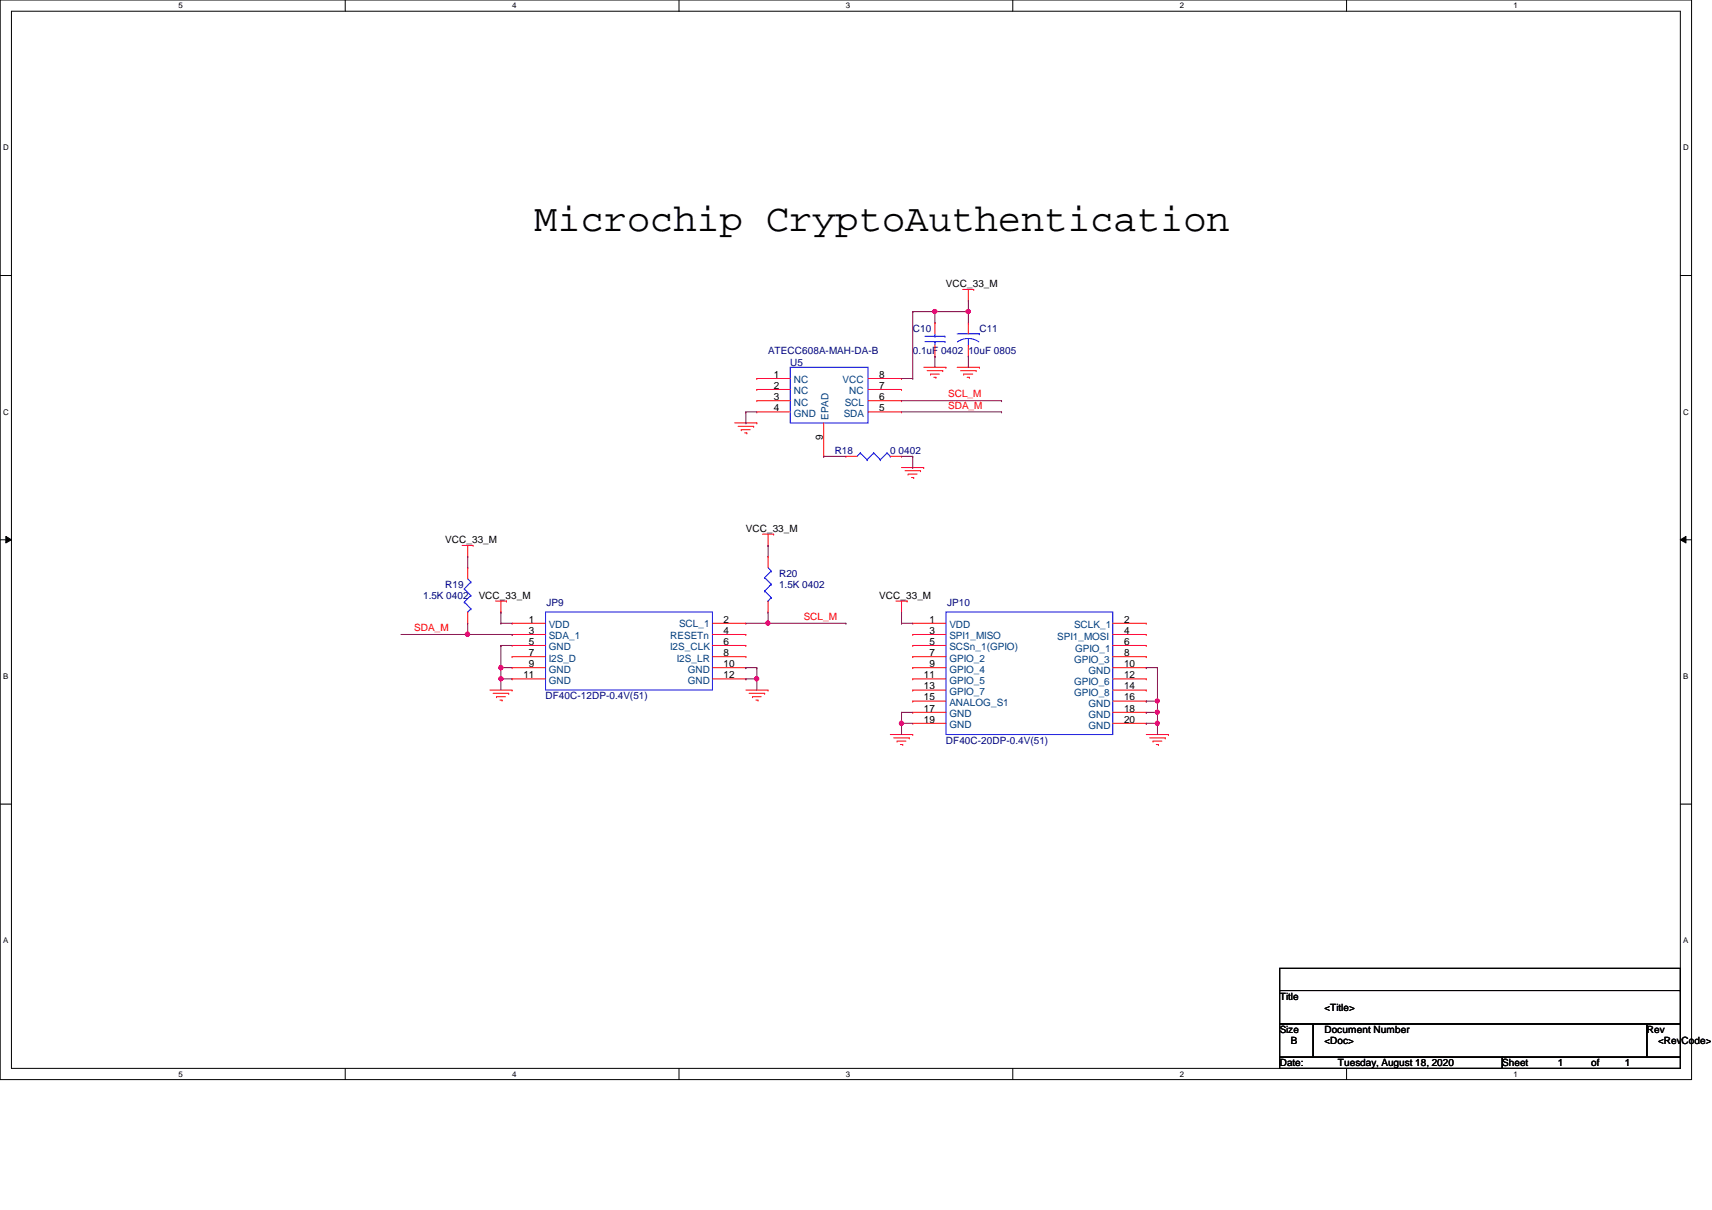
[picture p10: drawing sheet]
<svg xmlns="http://www.w3.org/2000/svg" width="297mm" height="210mm" viewBox="0 0 297 210" stroke-linecap="round" stroke-linejoin="round" font-family="sans-serif">
<path d="M0 0h293.5v187.3h-293.5zM2 1.9h289.5v183.4h-289.5z" fill="none" stroke="#000" stroke-width=".17"/>
<g fill="#fff">
<path d="M30.9 .2h.8v1.5h-.8z"/>
<path d="M30.9 185.5h.8v1.6h-.8z"/>
</g>
<path d="M59.9 0v1.9M59.9 185.3v2" fill="none" stroke="#000" stroke-width=".17"/>
<g fill="#fff">
<path d="M88.9 .2h.7v1.5h-.7z"/>
<path d="M88.9 185.5h.7v1.6h-.7z"/>
</g>
<path d="M117.8 0v1.9M117.8 185.3v2" fill="none" stroke="#000" stroke-width=".17"/>
<g fill="#fff">
<path d="M146.8 .2h.7v1.5h-.7z"/>
<path d="M146.8 185.5h.7v1.6h-.7z"/>
</g>
<path d="M175.7 0v1.9M175.7 185.3v2" fill="none" stroke="#000" stroke-width=".17"/>
<g fill="#fff">
<path d="M204.7 .2h.7v1.5h-.7z"/>
<path d="M204.7 185.5h.7v1.6h-.7z"/>
</g>
<path d="M233.6 0v1.9M233.6 185.3v2" fill="none" stroke="#000" stroke-width=".17"/>
<g fill="#fff">
<path d="M262.6 .2h.8v1.5h-.8z"/>
<path d="M262.6 185.5h.8v1.6h-.8z"/>
<path d="M.5 24.8h1v1.6h-1z"/>
<path d="M292.1 24.8h.9v1.6h-.9z"/>
<path d="M.5 70.7h1v1.5h-1z"/>
<path d="M292.1 70.7h.9v1.5h-.9z"/>
</g>
<path d="M0 47.8h2M291.5 47.8h2" fill="none" stroke="#000" stroke-width=".17"/>
<g fill="#fff">
<path d="M.5 116.5h.9v1.6h-.9z"/>
<path d="M292.1 116.5h.8v1.6h-.8z"/>
</g>
<path d="M0 93.6h2M1 93l1 .6-1 .6zM291.5 93.6l1-.6v1.2zM291.5 93.6h2" fill="none" stroke="#000" stroke-width=".17"/>
<path d="M1 93l1 .6-1 .6zM291.5 93.6l1-.6v1.2z" fill="#000"/>
<g fill="#fff">
<path d="M.5 162.4h.9v1.5h-.9z"/>
<path d="M292.1 162.4h.8v1.5h-.8z"/>
</g>
<path d="M0 139.5h2M291.5 139.5h2M222 168h69.5v3.8h-69.5zM222 171.8h69.5v5.8h-69.5zM222 177.6h5.8v5.8h-5.8zM227.8 177.6h57.9v5.8h-57.9zM285.7 177.6h5.8v5.8h-5.8zM222 183.4h38.6v1.9h-38.6zM260.6 183.4h30.9v1.9h-30.9z" fill="none" stroke="#000" stroke-width=".17"/>
<g fill="none" stroke="#f00" stroke-width=".17">
<path d="M162.2 56h.1M162.2 56v1.9M162.2 59.9v1.9M167 50.2h1.9M168 52.2h.1M168 56h.1M168 50.2v2M168 56v1.9M168 59.9v1.9M168.9 50.2h.1M127.5 73.4h3.8M128.1 74h2.7"/>
<path d="M128.6 74.5h.1M128.6 74.5h1.6M129.2 75.1h.4M129.6 75.1h.1M130.8 74h.1M131.3 73.4h.1M131.3 65.7h.1M131.3 67.6h.1M131.3 69.5h.1M131.3 71.5h.1M131.3 65.7h5.8M131.3 67.6h5.8"/>
<path d="M131.3 69.5h5.8M131.3 71.5h5.8M142.9 79.2h.1M142.9 73.4v5.8M146.8 79.2h.1M146.8 79.2h1.9M150.6 65.7h5.8M150.6 67.6h5.8M150.6 69.5h5.8M150.6 71.5h5.8M154.5 79.2h1.9M156.4 79.2h.1"/>
<path d="M156.4 71.5h.1M156.4 69.5h.1M156.4 67.6h.1M156.4 65.7h.1M160.3 63.7h3.8M160.9 64.3h2.7M161.5 64.9h.1M161.5 64.9h1.5M162 65.4h.4M162.2 61.8h.1M162.4 65.4h.1M163.6 64.3h.1"/>
<path d="M164.1 63.7h.1M166.1 63.7h3.8M166.7 64.3h2.7M167.2 64.9h.1M167.2 64.9h1.6M167.8 65.4h.4M168 61.8h.1M168.2 65.4h.1M169.4 64.3h.1M169.9 63.7h.1M80.2 94.6h1.9M81.1 96.5h.1"/>
<path d="M81.1 98.5h.1M81.1 94.6v1.9M81.1 98.5v1.9M82.1 94.6h.1M132.3 92.7h1.9M133.3 94.6h.1M133.3 96.5h.1M133.3 92.7v1.9M133.3 96.5v2M134.2 92.7h.1M156.4 81.1h3.9M157 81.7h2.7"/>
<path d="M157.6 82.3h.1M157.6 82.3h1.5M158.2 82.8h.3M158.5 82.8h.1M159.7 81.7h.1M160.3 81.1h.1M81.1 108.1h.1M81.1 106.2v1.9M85 119.7h3.9M86 104.3h1.9M86.9 106.2h.1M86.9 104.3v1.9"/>
<path d="M87.9 104.3h.1M88.9 119.7h.1M88.9 112h.1M88.9 113.9h.1M88.9 115.8h.1M88.9 117.8h.1M88.9 110.1h.1M88.9 108.1h.1M88.9 112h5.8M88.9 115.8h5.8M88.9 108.1h5.8M88.9 110.1h5.8"/>
<path d="M88.9 113.9h5.8M88.9 117.8h5.8M123.6 112h5.8M123.6 115.8h5.8M123.6 108.1h5.8M123.6 110.1h5.8M123.6 113.9h5.8M123.6 117.8h5.8M129.4 110.1h.1M129.4 112h.1M129.4 113.9h.1M129.4 115.8h.1"/>
<path d="M129.4 117.8h.1M129.4 108.1h.1M129.4 119.7h3.9M133.3 119.7h.1M133.3 106.2h.1M133.3 104.3v1.9M155.4 104.3h2M156.4 106.2h.1M156.4 104.3v1.9M157.4 104.3h.1M158.4 112h.1M158.4 110.1h.1"/>
<path d="M158.4 119.7h.1M158.4 115.8h.1M158.4 113.9h.1M158.4 117.8h.1M158.4 108.1h.1M158.4 119.7h5.7M158.4 112h5.7M158.4 115.8h5.7M158.4 108.1h5.7M158.4 110.1h5.7M158.4 113.9h5.7M158.4 117.8h5.7"/>
<path d="M193.1 119.7h5.8M193.1 112h5.8M193.1 115.8h5.8M193.1 108.1h5.8M193.1 110.1h5.8M193.1 113.9h5.8M193.1 117.8h5.8M198.9 115.8h.1M198.9 108.1h.1M198.9 110.1h.1M198.9 113.9h.1M198.9 112h.1"/>
<path d="M198.9 117.8h.1M198.9 119.7h.1M85.6 120.3h2.7M86.1 120.9h.1M86.1 120.9h1.6M86.7 121.5h.4M87.1 121.5h.1M88.3 120.3h.1M130 120.3h2.7M130.6 120.9h.1M130.6 120.9h1.5M131.1 121.5h.4"/>
<path d="M131.5 121.5h.1M132.7 120.3h.1M154.5 127.4h3.9M155.1 128h2.7M155.7 128.6h.1M155.7 128.6h1.5M156.2 129.2h.4M156.6 129.2h.1M157.8 128h.1M158.4 127.4h.1M158.4 121.6h.1M158.4 123.6h.1"/>
<path d="M158.4 125.5h.1M158.4 121.6h5.7M158.4 123.6h5.7M158.4 125.5h5.7M193.1 121.6h5.8M193.1 123.6h5.8M193.1 125.5h5.8M198.9 125.5h.1M198.9 121.6h.1M198.9 123.6h.1M198.9 127.4h3.8M199.5 128h2.7"/>
<path d="M200.1 128.6h.1M200.1 128.6h1.5M200.6 129.2h.4M201 129.2h.1M202.2 128h.1M202.7 127.4h.1"/>
</g>
<g fill="none" stroke="#00f" stroke-width=".17">
<path d="M160.5 59.3h3.5M160.5 58.3h3.5M162.2 58.3h.1M162.2 59.3h.1M162.2 57.9v.4M162.2 59.3v.6M164 59.3h.1M164 58.3h.1M166.1 57.9h3.8M168 59.9h.1M168 58.7l1.2 .2 .6 .4M168 58.7l-.8 .1-1.1 .5"/>
<path d="M168 58.7v1.2M169.9 57.9h.1M137.1 63.7h13.5v9.7h-13.5zM149.3 78.6h.1M149.3 78.6l-.6 .6M149.3 78.6l1.1 1.2M150.4 79.8h.1M151.6 78.6h.1M151.6 78.6l-1.2 1.2M151.6 78.6l1.1 1.2M152.7 79.8h.1M153.9 78.6h.1"/>
<path d="M153.9 78.6l-1.2 1.2M153.9 78.6l.6 .6M154.5 79.2h.1M133.3 98.5l.5 .6M133.8 99.1h.1M133.8 99.1l-1.1 1.1M80.6 102.2h.1M80.6 104.4h.1M80.6 102.2l1.1 1.1M80.6 104.4l1.1 1.2M81.1 106.2h.1M81.1 100.4l.6 .6"/>
<path d="M81.7 101h.1M81.7 103.3h.1M81.7 105.6h.1M81.7 101l-1.1 1.2M81.7 103.3l-1.1 1.1M81.7 105.6l-.6 .6M94.7 106.2h28.9v13.5h-28.9zM132.7 100.2h.1M132.7 102.5h.1M132.7 100.2l1.1 1.1M132.7 102.5l1.1 1.2M133.3 104.3h.1"/>
<path d="M133.8 101.3h.1M133.8 103.7h.1M133.8 101.3l-1.1 1.2M133.8 103.7l-.5 .6M164.1 106.2h29v21.2h-29z"/>
</g>
<path d="M158.4 54.1h.1M158.4 54.1v11.6M162.2 54.1h.1M168 52.2h.1M168 52.2v1.9h-9.6" fill="none" stroke="#800040" stroke-width=".17"/>
<circle cx="162.2" cy="54" r=".37" fill="#f0f"/>
<circle cx="162.2" cy="54" r=".37" fill="none" stroke="#f0f" stroke-width=".17"/>
<path d="M162.2 54.1h.1M162.2 54.1v1.9M168 54.1h.1M168 54.1v1.9" fill="none" stroke="#800040" stroke-width=".17"/>
<circle cx="168" cy="54" r=".37" fill="#f0f"/>
<circle cx="168" cy="54" r=".37" fill="none" stroke="#f0f" stroke-width=".17"/>
<g fill="none" stroke="#800040" stroke-width=".17">
<path d="M129.4 73.4h.1M129.4 71.5h.1M129.4 71.5v1.9M129.4 71.5h1.9M142.9 79.2h.1M142.9 79.2h3.9M156.4 65.7h2M156.4 69.5h17.4M156.4 71.5h17.4M156.4 79.2h2M158.4 65.7h.1M158.4 79.2h.1"/>
<path d="M158.4 79.2v1.9M162.2 61.8h.1M162.2 61.8v1.9M168 61.8h.1M168 61.8v1.9M173.8 69.5h.1M173.8 71.5h.1M81.1 96.5h.1M81.1 96.5v2M133.3 94.6h.1M133.3 94.6v1.9M158.4 81.1h.1"/>
<path d="M86.9 106.2h.1M86.9 106.2v1.9M133.3 108.1h.1M133.3 106.2v1.9"/>
</g>
<circle cx="133.2" cy="108.1" r=".37" fill="#f0f"/>
<circle cx="133.2" cy="108.1" r=".37" fill="none" stroke="#f0f" stroke-width=".17"/>
<path d="M69.6 110.1h11.5M81.1 110.1h.1M81.1 108.1v2M86.9 108.1h.1M86.9 108.1h2M129.4 108.1h17.4M133.3 108.1h.1M146.8 108.1h.1M156.4 106.2h.1M156.4 108.1h.1M156.4 106.2v1.9M156.4 108.1h2" fill="none" stroke="#800040" stroke-width=".17"/>
<circle cx="81.1" cy="110" r=".38" fill="#f0f"/>
<circle cx="81.1" cy="110" r=".38" fill="none" stroke="#f0f" stroke-width=".17"/>
<path d="M81.1 110.1h7.8M86.9 112h.1M86.9 115.8h.1M86.9 112v5.8M86.9 112h2M86.9 115.8h2M88.9 110.1h.1" fill="none" stroke="#800040" stroke-width=".17"/>
<circle cx="86.9" cy="115.8" r=".38" fill="#f0f"/>
<circle cx="86.9" cy="115.8" r=".38" fill="none" stroke="#f0f" stroke-width=".17"/>
<path d="M129.4 115.8h.1M129.4 115.8h1.9M131.3 115.8h.1M131.3 115.8v2M198.9 115.8h.1M198.9 115.8h1.9M200.8 115.8h.1M200.8 115.8v5.8" fill="none" stroke="#800040" stroke-width=".17"/>
<circle cx="200.8" cy="121.6" r=".37" fill="#f0f"/>
<circle cx="200.8" cy="121.6" r=".37" fill="none" stroke="#f0f" stroke-width=".17"/>
<path d="M86.9 117.8h.1M86.9 117.8h2M86.9 117.8v1.9" fill="none" stroke="#800040" stroke-width=".17"/>
<circle cx="86.9" cy="117.7" r=".37" fill="#f0f"/>
<circle cx="86.9" cy="117.7" r=".37" fill="none" stroke="#f0f" stroke-width=".17"/>
<path d="M129.4 117.8h.1M129.4 117.8h1.9M131.3 117.8h.1M131.3 117.8v1.9" fill="none" stroke="#800040" stroke-width=".17"/>
<circle cx="131.3" cy="117.7" r=".37" fill="#f0f"/>
<circle cx="131.3" cy="117.7" r=".37" fill="none" stroke="#f0f" stroke-width=".17"/>
<path d="M156.4 123.6h.1M156.4 123.6v1.9M156.4 123.6h2M198.9 121.6h.1M198.9 123.6h.1M198.9 121.6h1.9M198.9 123.6h1.9M200.8 121.6h.1M200.8 123.6h.1M200.8 121.6v3.9" fill="none" stroke="#800040" stroke-width=".17"/>
<circle cx="200.8" cy="123.5" r=".37" fill="#f0f"/>
<circle cx="200.8" cy="123.5" r=".37" fill="none" stroke="#f0f" stroke-width=".17"/>
<path d="M156.4 125.5h.1M156.4 125.5h2M156.4 125.5v1.9" fill="none" stroke="#800040" stroke-width=".17"/>
<circle cx="156.4" cy="125.5" r=".38" fill="#f0f"/>
<circle cx="156.4" cy="125.5" r=".38" fill="none" stroke="#f0f" stroke-width=".17"/>
<path d="M198.9 125.5h.1M198.9 125.5h1.9M200.8 125.5h.1M200.8 125.5v1.9" fill="none" stroke="#800040" stroke-width=".17"/>
<circle cx="200.8" cy="125.5" r=".38" fill="#f0f"/>
<circle cx="200.8" cy="125.5" r=".38" fill="none" stroke="#f0f" stroke-width=".17"/>
<circle cx="162.2" cy="54" r=".37" fill="#f0f"/>
<circle cx="162.2" cy="54" r=".37" fill="none" stroke="#f0f" stroke-width=".17"/>
<circle cx="168" cy="54" r=".37" fill="#f0f"/>
<circle cx="168" cy="54" r=".37" fill="none" stroke="#f0f" stroke-width=".17"/>
<circle cx="133.2" cy="108.1" r=".37" fill="#f0f"/>
<circle cx="133.2" cy="108.1" r=".37" fill="none" stroke="#f0f" stroke-width=".17"/>
<circle cx="81.1" cy="110" r=".38" fill="#f0f"/>
<circle cx="81.1" cy="110" r=".38" fill="none" stroke="#f0f" stroke-width=".17"/>
<circle cx="86.9" cy="115.8" r=".38" fill="#f0f"/>
<circle cx="86.9" cy="115.8" r=".38" fill="none" stroke="#f0f" stroke-width=".17"/>
<circle cx="200.8" cy="121.6" r=".37" fill="#f0f"/>
<circle cx="200.8" cy="121.6" r=".37" fill="none" stroke="#f0f" stroke-width=".17"/>
<circle cx="86.9" cy="117.7" r=".37" fill="#f0f"/>
<circle cx="86.9" cy="117.7" r=".37" fill="none" stroke="#f0f" stroke-width=".17"/>
<circle cx="131.3" cy="117.7" r=".37" fill="#f0f"/>
<circle cx="131.3" cy="117.7" r=".37" fill="none" stroke="#f0f" stroke-width=".17"/>
<circle cx="200.8" cy="123.5" r=".37" fill="#f0f"/>
<circle cx="200.8" cy="123.5" r=".37" fill="none" stroke="#f0f" stroke-width=".17"/>
<circle cx="156.4" cy="125.5" r=".38" fill="#f0f"/>
<circle cx="156.4" cy="125.5" r=".38" fill="none" stroke="#f0f" stroke-width=".17"/>
<circle cx="200.8" cy="125.5" r=".38" fill="#f0f"/>
<circle cx="200.8" cy="125.5" r=".38" fill="none" stroke="#f0f" stroke-width=".17"/>
<text font-size="6.7" x="92.7" y="40.1">Microchip CryptoAuthentication</text>
<g font-size="1.7">
<text x="164.1" y="49.9">VCC_33_M</text>
<text x="134.2" y="65.5">1</text>
<text x="152.6" y="65.5">8</text>
<text x="134.2" y="67.4">2</text>
<text x="134.2" y="69.4">3</text>
<text x="134.2" y="71.3">4</text>
<text x="152.6" y="71.3">5</text>
<text x="152.6" y="69.4">6</text>
<text x="152.6" y="67.4">7</text>
<text x="142.8" y="76.3" transform="rotate(-90 142.8 76.3)">9</text>
<text x="77.3" y="94.3">VCC_33_M</text>
<text x="129.4" y="92.4">VCC_33_M</text>
<text x="83.1" y="103.9">VCC_33_M</text>
<text x="91.7" y="108">1</text>
<text x="125.5" y="108">2</text>
<text x="152.6" y="103.9">VCC_33_M</text>
<text x="161.2" y="108">1</text>
<text x="195" y="108">2</text>
<text x="91.7" y="111.8">5</text>
<text x="91.7" y="113.8">7</text>
<text x="91.7" y="109.9">3</text>
<text x="125.5" y="109.9">4</text>
<text x="125.5" y="111.8">6</text>
<text x="125.5" y="113.8">8</text>
<text x="161.2" y="111.8">5</text>
<text x="161.2" y="109.9">3</text>
<text x="161.2" y="113.8">7</text>
<text x="195" y="109.9">4</text>
<text x="195" y="113.8">8</text>
<text x="195" y="111.8">6</text>
<text x="90.8" y="117.6">11</text>
<text x="91.7" y="115.7">9</text>
<text x="125.5" y="115.7">10</text>
<text x="125.5" y="117.6">12</text>
<text x="160.3" y="119.6">13</text>
<text x="160.3" y="117.6">11</text>
<text x="161.2" y="115.7">9</text>
<text x="195" y="115.7">10</text>
<text x="195" y="117.6">12</text>
<text x="195" y="119.6">14</text>
<text x="160.3" y="121.5">15</text>
<text x="160.3" y="123.4">17</text>
<text x="160.3" y="125.3">19</text>
<text x="195" y="125.3">20</text>
<text x="195" y="121.5">16</text>
<text x="195" y="123.4">18</text>
<text x="222" y="173.4">Title</text>
<text x="222" y="179.2">Size</text>
<text x="229.8" y="179.2">Document Number</text>
<text x="229.8" y="175.3">&lt;Title&gt;</text>
<text x="285.7" y="179.2">Rev</text>
<text x="222" y="185">Date:</text>
<text x="224" y="181.1">B</text>
<text x="229.8" y="181.1">&lt;Doc&gt;</text>
<text x="232.1" y="185">Tuesday, August 18, 2020</text>
<text x="260.6" y="185">Sheet</text>
<text x="270.3" y="185">1</text>
<text x="276.1" y="185">of</text>
<text x="281.9" y="185">1</text>
<text x="287.7" y="181.1">&lt;RevCode&gt;</text>
</g>
<g font-size="1.7" fill="#000080">
<text x="158.4" y="57.6">C10</text>
<text x="169.9" y="57.6">C11</text>
<text x="133.3" y="61.5">ATECC608A-MAH-DA-B</text>
<text x="137.1" y="63.4">U5</text>
<text x="158.4" y="61.5">0.1uF 0402</text>
<text x="168" y="61.5">10uF 0805</text>
<text x="144.8" y="78.8">R18</text>
<text x="154.5" y="78.8">0 0402</text>
<text x="135.2" y="100.1">R20</text>
<text x="73.4" y="103.9">1.5K 0402</text>
<text x="77.3" y="102">R19</text>
<text x="94.8" y="105.1">JP9</text>
<text x="135.2" y="102">1.5K 0402</text>
<text x="164.3" y="105.1">JP10</text>
<text x="94.7" y="121.3">DF40C-12DP-0.4V(51)</text>
<text x="164.1" y="129">DF40C-20DP-0.4V(51)</text>
</g>
<g font-size="1.7" fill="#004080">
<text x="137.7" y="66.5">NC</text>
<text x="137.7" y="68.4">NC</text>
<text x="137.7" y="70.4">NC</text>
<text x="146.2" y="66.5">VCC</text>
<text x="146.6" y="70.4">SCL</text>
<text x="147.4" y="68.4">NC</text>
<text x="137.7" y="72.3">GND</text>
<text x="143.8" y="72.8" transform="rotate(-90 143.8 72.8)">EPAD</text>
<text x="146.4" y="72.3">SDA</text>
<text x="95.2" y="112.8">GND</text>
<text x="95.2" y="110.9">SDA_1</text>
<text x="95.2" y="109">VDD</text>
<text x="116.3" y="110.9">RESETn</text>
<text x="116.3" y="112.8">I2S_CLK</text>
<text x="117.8" y="108.8">SCL_1</text>
<text x="164.7" y="112.8">SCSn_1(GPIO)</text>
<text x="164.7" y="110.9">SPI1_MISO</text>
<text x="164.7" y="109">VDD</text>
<text x="183.4" y="111.1">SPI1_MOSI</text>
<text x="186.3" y="109">SCLK_1</text>
<text x="186.5" y="113">GPIO_1</text>
<text x="95.2" y="114.8">I2S_D</text>
<text x="95.2" y="116.7">GND</text>
<text x="95.2" y="118.6">GND</text>
<text x="117.4" y="114.8">I2S_LR</text>
<text x="119.3" y="116.7">GND</text>
<text x="119.3" y="118.6">GND</text>
<text x="164.7" y="116.7">GPIO_4</text>
<text x="164.7" y="114.8">GPIO_2</text>
<text x="164.7" y="118.6">GPIO_5</text>
<text x="186.3" y="114.9">GPIO_3</text>
<text x="186.3" y="118.8">GPIO_6</text>
<text x="188.8" y="116.9">GND</text>
<text x="164.7" y="122.5">ANALOG_S1</text>
<text x="164.7" y="124.4">GND</text>
<text x="164.7" y="120.5">GPIO_7</text>
<text x="186.3" y="120.7">GPIO_8</text>
<text x="188.8" y="122.7">GND</text>
<text x="188.8" y="124.6">GND</text>
<text x="164.7" y="126.3">GND</text>
<text x="188.8" y="126.5">GND</text>
</g>
<g font-size="1.7" fill="#f00">
<text x="164.5" y="68.9">SCL_M</text>
<text x="164.5" y="70.9">SDA_M</text>
<text x="139.4" y="107.5">SCL_M</text>
<text x="71.9" y="109.5">SDA_M</text>
</g>
<g font-size="1.4">
<text x="30.9" y="1.4">5</text>
<text x="88.9" y="1.4">4</text>
<text x="146.8" y="1.4">3</text>
<text x="204.7" y="1.4">2</text>
<text x="262.6" y="1.4">1</text>
<text x=".5" y="26.1">D</text>
<text x="292.1" y="26.1">D</text>
<text x=".5" y="71.9">C</text>
<text x="292.1" y="71.9">C</text>
<text x=".5" y="117.8">B</text>
<text x="292.1" y="117.8">B</text>
<text x=".5" y="163.6">A</text>
<text x="292.1" y="163.6">A</text>
<text x="30.9" y="186.8">5</text>
<text x="88.9" y="186.8">4</text>
<text x="146.8" y="186.8">3</text>
<text x="204.7" y="186.8">2</text>
<text x="262.6" y="186.8">1</text>
</g>
</svg>
